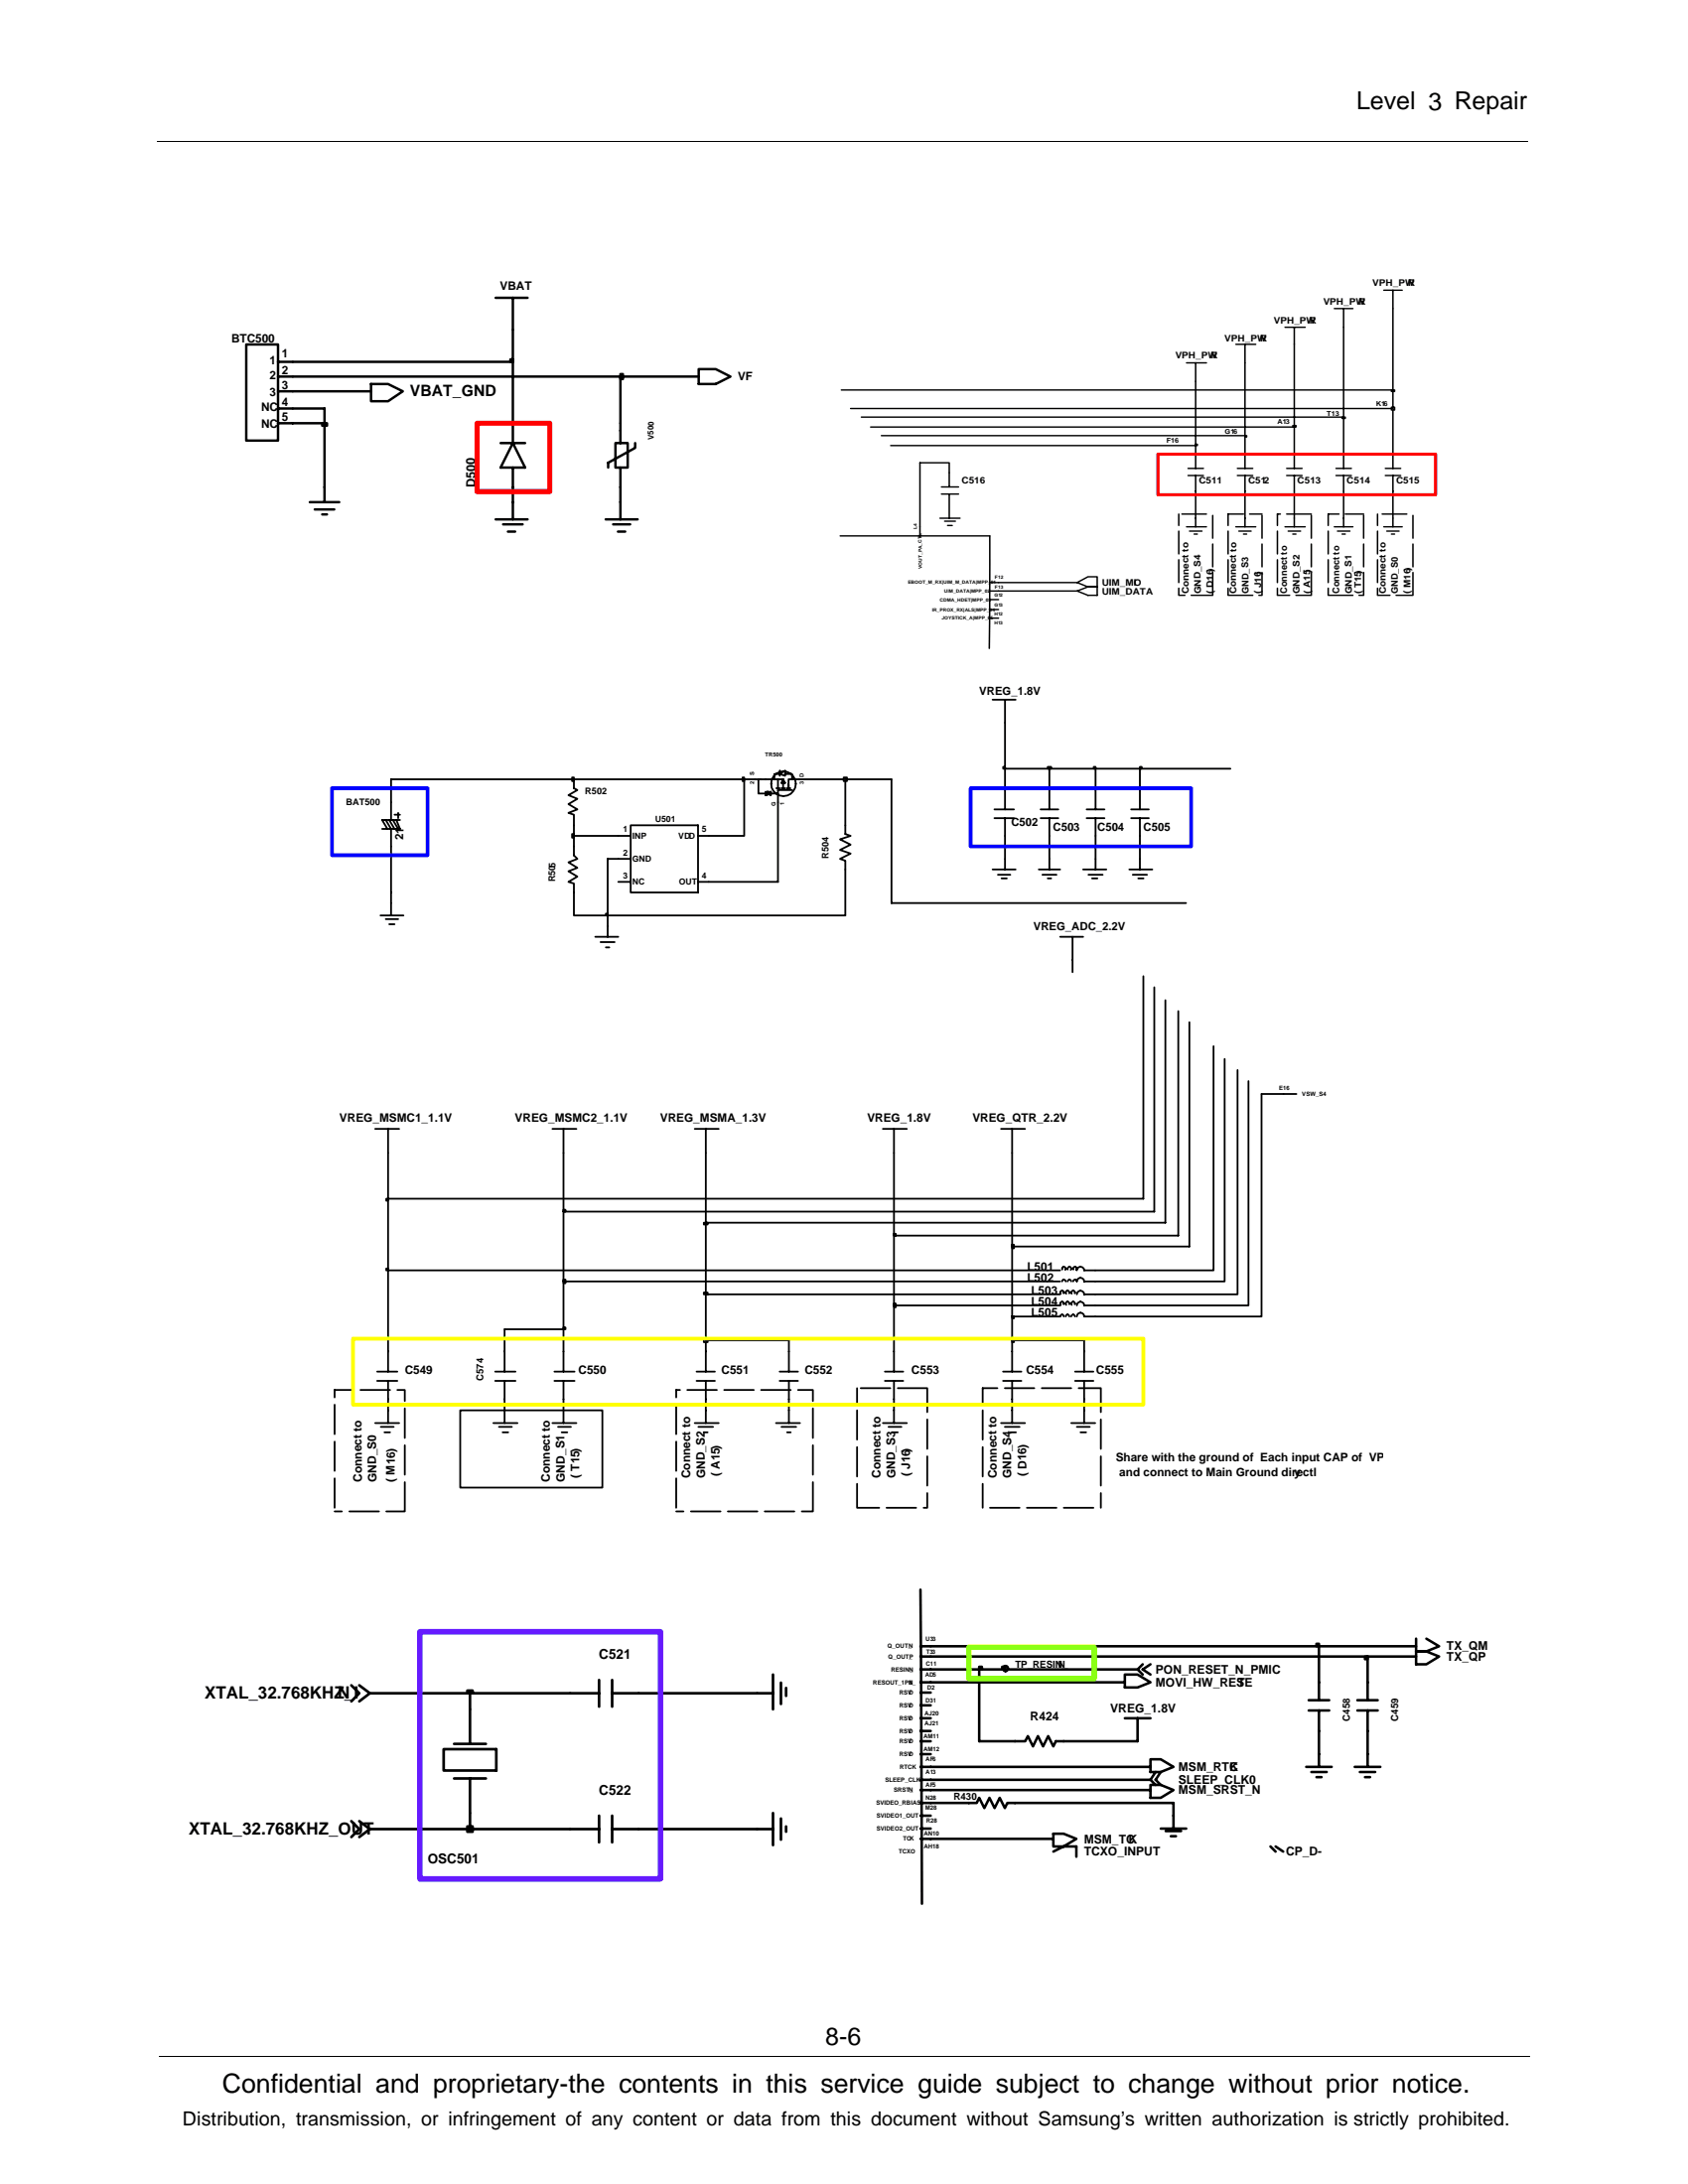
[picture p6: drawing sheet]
<svg xmlns="http://www.w3.org/2000/svg" width="216mm" height="279mm" viewBox="0 0 216 279" stroke-linecap="round" stroke-linejoin="round" font-family="sans-serif">
<path d="M20.2 18.1h175.3M20.4 263h175.3" fill="none" stroke="#000" stroke-width=".13"/>
<g fill="none" stroke="#000" stroke-width=".31">
<path d="M63.4 38.1h4.1M65.6 38.1v4.1M31.5 44.1h4.1v12.3h-4.1zM35.6 46.3h1.8M35.6 54.1h5.9v10.1M35.6 48.2h1.8M35.6 50.1h1.8M35.6 52.3h1.8M47.5 49.1h2.1l1.9 1-1.9 1.2h-2.1zM64 56.7h3.2M65.6 54.1v2.6M65.6 59.8v6.6"/>
<path d="M65.6 56.7l1.6 3.1h-3.2zM78.7 56.7h1.6v3.1h-1.6zM79.4 54.1v2.6M79.4 59.8v6.6M81.2 56.7v.6l-3.4 1.9v.6M89.4 47.2h2.1l1.9 1-1.9 .9h-2.1zM39.6 64.2h3.8M40.3 65.2h2.5M41.2 65.8h.6M63.4 66.4h4.1M64.3 67.1h2.5M65 68h.9"/>
<path d="M77.5 66.4h4.1M78.4 67.1h2.2M79 68h1"/>
</g>
<path d="M41.2 54.1h.6v.4h-.6z" fill="#c2c2c2"/>
<path d="M37.4 52.3h4.1v1.8M37.4 48.2h42v5.9M37.4 50.1h10.1M41.2 54.1h.6v.4h-.6zM65.6 46.3v7.8" fill="none" stroke="#000" stroke-width=".31"/>
<path d="M79.4 47.9h.3v.6h-.3z" fill="#c2c2c2"/>
<path d="M37.4 46.3h28.2M79.4 47.9h.3v.6h-.3zM79.4 48.2h10" fill="none" stroke="#000" stroke-width=".31"/>
<path d="M65.3 46h.3v.3h-.3z" fill="#c2c2c2"/>
<path d="M65.3 46h.3v.3h-.3zM65.6 42.2v4.1" fill="none" stroke="#000" stroke-width=".31"/>
<path d="M61 54.1h9.3v8.8h-9.3z" fill="none" stroke="#f00" stroke-width=".66"/>
<g fill="none" stroke="#000" stroke-width=".19">
<path d="M170.7 39.5h2.3M171.9 39.5v2.4M177 37.1h2.3M178.2 37.1v2.4M113.9 57h39v2.9M151.8 46.4h2.5M152 59.9h1.9M152.9 46.4v2.4M158.1 44h2.5M158.3 59.9h1.9M159.2 44v2.4M159.2 55.7v4.2"/>
<path d="M164.4 41.9h2.5M164.6 59.9h1.9M165.5 41.9v2.1M165.5 54.6v5.3M170.9 59.9h1.9M171.9 53.4v6.5M177.2 59.9h2M178.2 52.3v7.6M107.5 68.6h19.1l-.1 14.4M120.2 66.3h2.6M120.4 63.2h2.2M120.4 62.3h2.2"/>
<path d="M120.8 66.7h1.4M121.2 67.2h.6M121.4 63.2v3.1M121.4 62.3v-3.1h-3.7v9.5M126.5 78h1.2M126.5 76.7h1.2M126.5 79.1h1.2M137.8 75.6l1.3-.5h1.2v1.1h-1.2zM137.8 74.5l1.3-.7h1.2v1.3h-1.2zM137.8 74.5h-11.3M137.8 75.6h-11.3M151.8 67.4h2.5"/>
<path d="M152 60.8h1.9M152.1 67.9h1.6M152.7 68.3h.4M152.9 60.8v6.6M158.1 67.4h2.5M158.3 60.8h1.9M158.5 67.9h1.5M159 68.3h.4M159.2 60.8v6.6M164.4 67.4h2.5M164.6 60.8h1.9M164.8 67.9h1.5"/>
<path d="M165.4 68.3h.4M165.5 60.8v6.6M170.7 67.4h2.3M170.9 60.8h1.9M171.1 67.9h1.6M171.7 68.3h.4M171.9 60.8v6.6M177 67.4h2.3M177.2 60.8h2M177.4 67.9h1.5M178 68.3h.4M178.2 60.8v6.6"/>
</g>
<path d="M152.9 56.8h.2v.2h-.2z" fill="#c2c2c2"/>
<path d="M112.7 55.7h46.5M152.9 56.8h.2v.2h-.2zM152.9 48.8v8.2" fill="none" stroke="#000" stroke-width=".19"/>
<path d="M159.2 55.7h.2v.2h-.2z" fill="#c2c2c2"/>
<path d="M111.4 54.6h54.1M159.2 55.7h.2v.2h-.2zM159.2 46.4v9.3" fill="none" stroke="#000" stroke-width=".19"/>
<path d="M165.4 54.4h.4v.2h-.4z" fill="#c2c2c2"/>
<path d="M110.2 53.4h61.7M165.4 54.4h.4v.2h-.4zM165.5 44v10.6" fill="none" stroke="#000" stroke-width=".19"/>
<path d="M171.7 53.4h.4v.1h-.4z" fill="#c2c2c2"/>
<path d="M108.8 52.3h69.4M171.7 53.4h.4v.1h-.4zM171.9 41.9v11.5" fill="none" stroke="#000" stroke-width=".19"/>
<path d="M178 52.1h.4v.4h-.4z" fill="#c2c2c2"/>
<path d="M107.6 49.9h70.6v2.4M178 52.1h.4v.4h-.4z" fill="none" stroke="#000" stroke-width=".19"/>
<path d="M178 49.9h.4v.2h-.4z" fill="#c2c2c2"/>
<g fill="none" stroke="#000" stroke-width=".19">
<path d="M178.2 39.5v10.4M178 49.9h.4v.2h-.4zM150.8 75.2v1h.8M150.8 65.8v1.4M150.8 67.9v3M150.8 71.6v2.9M151.2 65.8h3.1M155.1 73.2v3h-2.7M155.1 65.9v3M155.1 69.6v2.9M157.1 75.2v1h3.1M157.1 67.9v3"/>
<path d="M157.1 71.6v2.9M159 65.8h-1.9v1.4M159.8 65.8h1.6M161.4 73.2v3h-.4M161.4 65.9v3M161.4 69.6v2.9M163.4 75.2v1h1.6M163.4 67.9v3M163.4 71.6v2.9M163.8 65.8h-.4v1.4M164.6 65.8h3.1M167.7 73.2v3h-1.9"/>
<path d="M167.7 65.9v3M167.7 69.6v2.9M169.9 75.2v1h3.1M169.9 67.9v3M169.9 71.6v2.9M171.3 65.8h-1.4v1.4M172.1 65.8h2.3M174.4 73.2v3h-.6M174.4 65.9v3M174.4 69.6v2.9M176.2 75.2v1h1.6M176.2 65.8v1.4"/>
<path d="M176.2 67.9v3M176.2 71.6v2.9M176.8 65.8h3.1M180.7 73.2v3h-2.1M180.7 65.9v3M180.7 69.6v2.9"/>
</g>
<path d="M148.1 58.1h35.5v5.2h-35.5z" fill="none" stroke="#f00" stroke-width=".4"/>
<g fill="none" stroke="#000" stroke-width=".23">
<path d="M73.4 99.7v1.1l.5 .3-1.2 .6 1.2 .5-1.2 .7 1.2 .6-1.2 .5 .7 .2v1.4M96.6 99.7h3.6l-.3 .5h.5l-.2-.5v1.1M97 99.7v1.8h.9M99.5 99.7v1.1M99.7 99h-.7v.7M99.7 99l.7-.4v.7zM99.7 98.6v.7M100.4 99h.9v.7M102.2 99.7h-1.3v1.1M127 89.5h2.9M128.5 89.5v3M48.7 117.1h2.9"/>
<path d="M49.3 117.6h1.6M49.3 104.9l.7 1.1v2.3M49.8 118.2h.7M49.8 104.9l.7 1.1M50 102.6v2.3M50 115.5v1.6M50.2 104.9l.7 1.1M50.5 104.2h.7M50.7 104.9l.5 1.1h-2.3M50.9 104v.7M51.2 104.9h-2.3l.7 1.1M73.4 108.3v1.1l.5 .5-1.2 .4 1.2 .7-1.2 .5 1.2 .6-1.2 .7 .7 .2v4.1h4.3v2.7"/>
<path d="M76.1 119.8h3M79.1 112.8h1.6M79.1 106.9h1.6M79.1 109.9h1.6M80.7 105.6h8.6v8.6h-8.6zM89.3 112.8h1.4M89.3 106.9h1.4M97.9 101.3l.2 .2 .5-.2v.4l-.5-.2-.2 .2zM98.4 101.3h-.3v.4h-.2M98.6 101.5h.9M99.3 100.8h.4M99.9 100.8h.5"/>
<path d="M100.6 100.8h.5M101.3 101.1h-1.8v1.5M108.1 105.6v1.1l.7 .2-1.4 .5 1.4 .7-1.4 .6 1.4 .5-1.4 .7 .7 .2v1.1M127 111.2h2.9M127.2 104.7h2.5M127.2 103.5h2.5M127.6 111.9h1.6M128.1 112.4h.7M128.5 101.1v2.4M128.5 104.7v2.2M128.5 109.9v1.3M132.9 111.2h2.7"/>
<path d="M133.1 104.7h2.3M133.1 103.5h2.3M133.3 111.9h1.8M134 112.4h.5M134.2 101.1v2.4M134.2 104.7v2.2M134.2 109.9v1.3M135.6 119.8h2.9M137.2 119.8v4.6M138.5 111.2h3M139 104.7h2.3M139 103.5h2.3"/>
<path d="M139.2 111.9h1.8M139.7 112.4h.7M140.1 101.1v2.4M140.1 104.7v2.2M140.1 109.9v1.3M144.4 111.2h3M144.7 104.7h2.2M144.7 103.5h2.2M144.9 111.9h1.8M145.6 112.4h.7M145.8 101.1v2.4M145.8 104.7v2.2"/>
<path d="M145.8 109.9v1.3M76.8 120.5h1.8M77.5 121.2h.4"/>
<circle cx="100.2" cy="100.3" r="1.58"/>
</g>
<path d="M77.5 116.9h.2v.2h-.2z" fill="#c2c2c2"/>
<path d="M114 99.7v15.8h37.7M50 108.3v7.2M73.4 106.9v1.4M77.5 116.9h.2v.2h-.2zM79.1 109.9h-1.4v7.2h30.4v-5.9M99.5 102.6v10.2h-8.8M128.5 106.9v3M134.2 106.9v3M140.1 106.9v3M145.8 106.9v3" fill="none" stroke="#000" stroke-width=".23"/>
<path d="M73.2 106.7h.2v.5h-.2z" fill="#c2c2c2"/>
<path d="M73.4 99.7h-23.4v2.9M95.2 99.7v7.2h-4.5M108.1 99.7v5.9M128.5 98.3v2.8M134.2 98.3v2.8M140.1 98.3v2.8M145.8 98.3v2.8M73.2 106.7h.2v.5h-.2zM73.4 105.6v1.3h5.7" fill="none" stroke="#000" stroke-width=".23"/>
<path d="M73.2 99.5h.2v.4h-.2z" fill="#c2c2c2"/>
<path d="M73.2 99.5h.2v.4h-.2zM73.4 99.7h21.8" fill="none" stroke="#000" stroke-width=".23"/>
<path d="M95 99.5h.2v.4h-.2z" fill="#c2c2c2"/>
<path d="M95 99.5h.2v.4h-.2zM95.2 99.7h1.4M102.2 99.7h5.9" fill="none" stroke="#000" stroke-width=".23"/>
<path d="M107.9 99.5h.4v.4h-.4z" fill="#c2c2c2"/>
<path d="M107.9 99.5h.4v.4h-.4zM108.1 99.7h5.9" fill="none" stroke="#000" stroke-width=".23"/>
<path d="M128.3 98.1h.2v.2h-.2z" fill="#c2c2c2"/>
<path d="M128.3 98.1h.2v.2h-.2zM128.5 92.5v5.8h5.7" fill="none" stroke="#000" stroke-width=".23"/>
<path d="M134 98.1h.5v.2h-.5z" fill="#c2c2c2"/>
<path d="M134 98.1h.5v.2h-.5zM134.2 98.3h5.9" fill="none" stroke="#000" stroke-width=".23"/>
<path d="M139.9 98.1h.2v.2h-.2z" fill="#c2c2c2"/>
<path d="M139.9 98.1h.2v.2h-.2zM140.1 98.3h5.7" fill="none" stroke="#000" stroke-width=".23"/>
<path d="M145.8 98.1h.2v.2h-.2z" fill="#c2c2c2"/>
<g fill="none" stroke="#000" stroke-width=".23">
<path d="M145.8 98.1h.2v.2h-.2zM145.8 98.3h11.6M164.2 140h1.6M48 144.4h3.1M49.6 144.4v3.1M70.7 144.4h3M72.1 144.4v3.1M88.9 144.4h3M90.3 144.4v3.1M112.9 144.4h3.1M114.3 144.4v3.1M128 144.4h3.1"/>
<path d="M129.5 144.4v3.1M48.2 175.5h2.6M48.2 176.7h2.6M49.6 162.5v13M49.6 176.7v5.4M63.3 175.5h2.6M63.3 176.7h2.6M64.5 170.1v5.4M64.5 176.7v5.4M70.9 175.5h2.6M70.9 176.7h2.6M72.1 170.1v5.4"/>
<path d="M72.1 176.7v5.4M89.1 175.5h2.3M89.1 176.7h2.3M90.3 171.5v4M90.3 176.7v5.4M99.7 175.5h2.4M99.7 176.7h2.4M100.9 171.5v4M100.9 176.7v5.4M113.2 175.5h2.3M113.2 176.7h2.3M114.3 167v8.5"/>
<path d="M114.3 176.7v5.4M128.3 175.5h2.3M128.3 176.7h2.3M129.5 171.5v4M129.5 176.7v5.4M133.9 168.4h1.7a.23 .23 0 0 1 .2-.2 .23 .23 0 0 1 .3 .2M133.9 163.9h1.7M133.9 167h1.7M133.9 162.5h1.7M133.9 165.6h1.7M135.8 163.9a.22 .22 0 0 1 .2-.2 .22 .22 0 0 1 .3 .1v.1M135.9 162.4a.24 .24 0 0 1 0-.3 .24 .24 0 0 1 .4 0 .24 .24 0 0 1-.1 .4"/>
<path d="M136 166.9a.23 .23 0 0 0-.2-.4 .23 .23 0 0 0-.2 .4h.1M136 165.5a.23 .23 0 0 0 0-.3 .23 .23 0 0 0-.3 0 .23 .23 0 0 0 0 .3M136.3 168.4a.23 .23 0 0 1 .2-.2 .23 .23 0 0 1 .3 .2M136.5 163.9a.23 .23 0 0 1 .3-.2 .23 .23 0 0 1 .2 .2M136.6 162.4a.24 .24 0 0 1 0-.3 .24 .24 0 0 1 .4 0 .24 .24 0 0 1-.1 .4M136.8 166.9a.24 .24 0 0 0-.1-.4 .24 .24 0 0 0-.4 .1 .24 .24 0 0 0 .1 .3M136.8 165.5v-.1a.24 .24 0 0 0-.3-.3 .24 .24 0 0 0-.2 .4h.1M137 168.4a.24 .24 0 0 1 .3-.2 .24 .24 0 0 1 .2 .2M137.3 163.9a.23 .23 0 0 1 .2-.2 .23 .23 0 0 1 .2 .2 .47 .47 0 0 1 .5-.4 .47 .47 0 0 1 .5 .4h1.4M137.3 162.4a.23 .23 0 0 1 0-.3 .23 .23 0 0 1 .4 0 .23 .23 0 0 1-.1 .4M137.5 166.9a.23 .23 0 0 0-.2-.4 .23 .23 0 0 0-.3 .3l.1 .1M137.5 165.5a.25 .25 0 0 0-.3-.4 .24 .24 0 0 0-.1 .4"/>
<path d="M137.5 175.5h2.3M137.5 176.7h2.3M137.7 168.4a.47 .47 0 0 1 .5-.5 .47 .47 0 0 1 .5 .5h1.4M137.7 167a.47 .47 0 0 1 .5-.5 .47 .47 0 0 1 .5 .5h1.4M137.7 162.5a.47 .47 0 0 1 .5-.4 .47 .47 0 0 1 .5 .4h1.4M137.7 165.6a.47 .47 0 0 1 .5-.5 .47 .47 0 0 1 .5 .5h1.4M138.7 171.5v4M138.7 176.7v5.4M48 182.1h3.1M48.7 182.5h1.7M49.2 183.2h.7M63.1 182.1h3.1"/>
<path d="M63.8 182.5h1.7M64.3 183.2h.7M70.7 182.1h3M71.4 182.5h1.6M71.8 183.2h.8M88.9 182.1h3M89.3 182.5h1.9M90 183.2h.5M99.3 182.1h3M99.9 182.5h1.9M100.7 183.2h.4M112.9 182.1h3.1"/>
<path d="M113.6 182.5h1.7M114.1 183.2h.7M128 182.1h3.1M128.5 182.5h1.9M129.2 183.2h.7M137 182.1h3.1M137.7 182.5h1.7M138.2 183.2h.7"/>
</g>
<path d="M42.5 100.8h12.2v8.6h-12.2zM124.1 100.8h28.3v7.5h-28.3z" fill="none" stroke="#00f" stroke-width=".48"/>
<path d="M90 171.2h.5v.5h-.5z" fill="#c2c2c2"/>
<path d="M90 171.2h.5v.5h-.5zM90.3 165.6v5.9h10.6" fill="none" stroke="#000" stroke-width=".23"/>
<path d="M129.5 171.2h.2v.5h-.2z" fill="#c2c2c2"/>
<path d="M64.5 170.1h7.6M129.5 171.2h.2v.5h-.2zM129.5 168.4v3.1h9.2" fill="none" stroke="#000" stroke-width=".23"/>
<path d="M72.1 169.8h.2v.3h-.2z" fill="#c2c2c2"/>
<path d="M72.1 169.8h.2v.3h-.2zM72.1 163.9v6.2" fill="none" stroke="#000" stroke-width=".23"/>
<path d="M129.5 168.4h.2v.3h-.2z" fill="#c2c2c2"/>
<path d="M161.4 140v28.4h-21.3M129.5 159.5v8.9h4.4M129.5 168.4h.2v.3h-.2z" fill="none" stroke="#000" stroke-width=".23"/>
<path d="M114.3 166.8h.3v.4h-.3z" fill="#c2c2c2"/>
<path d="M159.7 138.3v28.7h-19.6M114.3 158.1v8.9h19.6M114.3 166.8h.3v.4h-.3z" fill="none" stroke="#000" stroke-width=".23"/>
<path d="M90 165.4h.5v.2h-.5z" fill="#c2c2c2"/>
<path d="M158.3 136.9v28.7h-18.2M90.3 156.4v9.2h43.6M90 165.4h.5v.2h-.5z" fill="none" stroke="#000" stroke-width=".23"/>
<path d="M72.1 163.7h.2v.5h-.2z" fill="#c2c2c2"/>
<path d="M156.6 135.5v28.4h-16.5M72.1 155v8.9h61.8M72.1 163.7h.2v.5h-.2z" fill="none" stroke="#000" stroke-width=".23"/>
<path d="M49.4 162.3h.2v.2h-.2z" fill="#c2c2c2"/>
<path d="M155.2 133.8v28.7h-15.1M49.6 153.4v9.1h84.3M49.4 162.3h.2v.2h-.2z" fill="none" stroke="#000" stroke-width=".23"/>
<path d="M129.5 159.2h.2v.5h-.2z" fill="#c2c2c2"/>
<path d="M152.1 130.8v28.7h-22.6v-12M129.5 159.2h.2v.5h-.2z" fill="none" stroke="#000" stroke-width=".23"/>
<path d="M114.3 157.8h.3v.3h-.3z" fill="#c2c2c2"/>
<path d="M150.7 129.3v28.8h-36.4v-10.6M114.3 157.8h.3v.3h-.3z" fill="none" stroke="#000" stroke-width=".23"/>
<path d="M90 156.4h.5v.3h-.5z" fill="#c2c2c2"/>
<path d="M149.1 128v28.4h-58.8v-8.9M90 156.4h.5v.3h-.5z" fill="none" stroke="#000" stroke-width=".23"/>
<path d="M72.1 154.8h.2v.2h-.2z" fill="#c2c2c2"/>
<path d="M147.6 126.3v28.7h-75.5v-7.5M72.1 154.8h.2v.2h-.2z" fill="none" stroke="#000" stroke-width=".23"/>
<path d="M49.4 153.4h.2v.2h-.2z" fill="#c2c2c2"/>
<g fill="none" stroke="#000" stroke-width=".23">
<path d="M146.2 124.9v28.5h-96.6v-5.9M161.4 140h2.8M49.4 153.4h.2v.2h-.2zM42.8 179.7v3.8M45.2 177.8h-2.4v1M46.1 177.8h3.8M50.8 177.8h1v1.4M86.5 179.7v3.8M87 177.8h-.5v1M87.9 177.8h3.8M92.6 177.8h3.8M97.3 177.8h3.8"/>
<path d="M102.1 177.8h1.9v1.4M109.6 177.6v1.9M110.1 177.6h3.8M114.8 177.6h3.8v3.1M127.6 177.6h-1.9v1.9M128.5 177.6h3.8M133.2 177.6h3.8M138 177.6h2.8v3.1M42.8 184.4v3.8M42.8 189.1v3.8M42.8 193.4h.9M44.7 193.4h3.8"/>
<path d="M51.8 189.6v3.8h-2.4M51.8 180.2v3.8M51.8 184.9v3.8M58.9 180.4h18.1v9.9h-18.1zM86.5 193.4h.9M86.5 184.4v3.8M86.5 189.1v3.8M88.4 193.4h3.8M93.1 193.4h3.8M97.8 193.4h3.8M104 189.6v3.8h-1.4M104 180.2v3.8"/>
<path d="M104 184.9v3.8M109.6 189.8v3.1h2.9M109.6 180.4v3.8M109.6 185.1v3.8M113.4 192.9h3.8M118.6 191v1.9h-.5M118.6 181.6v3.8M118.6 186.3v3.8M125.7 180.4v3.8M125.7 185.1v3.8M125.7 189.8v3.1M126.6 192.9h3.8"/>
<path d="M131.3 192.9h3.8M136.1 192.9h3.7M140.8 181.6v3.8M140.8 186.3v3.8M140.8 191v1.9"/>
</g>
<path d="M45.2 171.2h101v8.5h-101z" fill="none" stroke="#ff0" stroke-width=".49"/>
<g fill="none" stroke="#000" stroke-width=".34">
<path d="M44.9 215.6l1.1 1-1.1 1.1M46 215.6l1.3 1-1.3 1.1M60.1 218.7v4.4M72.9 216.6h3.7M76.6 214.9v3.4M78.3 216.6h3.4M78.3 214.9v3.4M96.8 216.6h2.1M98.9 214.2v4.5M99.9 215.3v2.7M100.5 215.9v1.1M44.9 233l1.1 1-1.1 1"/>
<path d="M46 233l1.3 1-1.3 1M47.3 234h12.8M56.7 223.8h6.8v2.7h-6.8zM58.1 223.1h4M58.1 227.5h4M60.1 227.5v4.4M72.9 234h3.7M76.6 232.3v3.4M78.3 232.3v3.4M78.3 234h3.4M96.8 234h2.1M98.9 231.9v4.2"/>
<path d="M99.9 232.6v2.8M100.5 233.7v.6"/>
</g>
<path d="M59.8 233.7h.7v.6h-.7z" fill="#c2c2c2"/>
<path d="M47.3 216.6h12.8v2.1M59.8 233.7h.7v.6h-.7zM60.1 231.9v2.1h12.8M81.7 234h15.1" fill="none" stroke="#000" stroke-width=".34"/>
<path d="M59.8 216.3h.7v.3h-.7z" fill="#c2c2c2"/>
<path d="M59.8 216.3h.7v.3h-.7zM60.1 216.6h12.8M81.7 216.6h15.1" fill="none" stroke="#000" stroke-width=".34"/>
<path d="M53.7 208.7h30.8v31.7h-30.8z" fill="none" stroke="#651aff" stroke-width=".71"/>
<g fill="none" stroke="#000" stroke-width=".33">
<path d="M117.7 213.6h7.5v9.2h5.9l.4-.7 .6 1.3 .7-1.3 .6 1.3 .7-1.3 .6 1.3 .3-.6h10.5v-3M117.7 203.4l.2 40.1M117.7 219.8h1.3M117.7 210.6h1.3M117.7 211.9h1.3M117.7 215.2h26.2M117.7 216.5h1.3M117.7 218.2h1.3M143.9 214.2h1.6l1.7 1-1.7 .7h-1.6zM143.9 219.8h3.3M146.2 212.9l-.7 .7 .7 .6M147.2 212.9l-1 .7 1 .6"/>
<path d="M167.4 217.5h2.6M167.4 218.8h2.6M168.7 210.6v6.9M168.7 218.8v7.2M173.6 217.5h2.6M173.6 218.8h2.6M174.9 211.9v5.6M174.9 218.8v7.2M181.1 211.3h1.3l1.7 .6-1.7 1h-1.3zM181.1 209.6v1.7h1.3l1.7-.7-1.7-1M117.7 230.7h7.2l.3-.7 .7 1.3 .7-1.3 .6 1.3 .7-1.3 .6 1.3 .3-.6h21.3v3.2M117.7 222.8h1.3"/>
<path d="M117.7 232.3h1.3M117.7 233.9h1.3M117.7 227.7h29.5M117.7 226h29.5M117.7 235.2h17M117.7 229h29.5M117.7 221.4h1.3M117.7 224.4h1.3M134.7 234.6h1.3l1.7 .6-1.7 1h-1.3zM134.7 236.9l1.3-.7h1.7v1.3M147.2 228.3h1.3l1.6 .7-1.6 1h-1.3zM147.2 225.1h1.3l1.6 .9-1.6 .7h-1.3z"/>
<path d="M147.2 227.7l.6 .6M147.8 226.7l-.6 1M148.5 233.9h3.2M148.5 226.7l-.7 1 .7 .6M149.1 234.3h2M149.8 234.9h.6M162.5 236.2l.7 .7M163.2 236.2l.9 .7M167.1 226h3.2M167.7 226.7h2M168.4 227.4h.6M173.3 226h3.3"/>
<path d="M173.9 226.7h2M174.6 227.4h.6"/>
<circle cx="128.6" cy="213.5" r=".33"/>
</g>
<path d="M125.2 213.2h.4v.4h-.4z" fill="#c2c2c2"/>
<path d="M125.2 213.2h.4v.4h-.4zM125.2 213.6h3.3" fill="none" stroke="#000" stroke-width=".33"/>
<path d="M128.2 213.2h.3v.4h-.3z" fill="#c2c2c2"/>
<path d="M119 211.9h55.9M128.2 213.2h.3v.4h-.3zM128.5 213.6h17" fill="none" stroke="#000" stroke-width=".33"/>
<path d="M174.6 211.9h.3v.4h-.3z" fill="#c2c2c2"/>
<path d="M119 210.6h49.7M174.6 211.9h.3v.4h-.3zM174.9 211.9h6.2" fill="none" stroke="#000" stroke-width=".33"/>
<path d="M168.4 210.3h.3v.3h-.3z" fill="#c2c2c2"/>
<path d="M168.4 210.3h.3v.3h-.3zM168.7 210.6h12.4" fill="none" stroke="#000" stroke-width=".33"/>
<path d="M123.9 210.7h16.1v4.1h-16.1z" fill="none" stroke="#80ff00" stroke-width=".68"/>
<text font-size="3.4" x="28.4" y="267.7">Confidential and proprietary-the contents in this service guide subject to change without prior notice.</text>
<g font-size="3.2">
<text x="173.5" y="14">Level 3 Repair</text>
<text x="105.6" y="261.6">8-6</text>
</g>
<text font-size="2.5" x="23.4" y="271.9">Distribution, transmission, or infringement of any content or data from this document without Samsung’s written authorization is strictly prohibited.</text>
<g font-size="2.2">
<text x="26.2" y="217.4">XTAL_32.768KHZ_I</text>
<text x="43.2" y="217.4">N</text>
<text x="24.2" y="234.7">XTAL_32.768KHZ_OUT</text>
</g>
<text font-size="2" x="52.5" y="50.7">VBAT_GND</text>
<g font-size="1.7">
<text x="76.6" y="212.2">C521</text>
<text x="76.6" y="229.6">C522</text>
<text x="54.7" y="238.3">OSC501</text>
</g>
<g font-size="1.6">
<text x="60.8" y="62.4" transform="rotate(-90 60.8 62.4)">D500</text>
<text x="147.8" y="214.1">PON_RESET_N_PMIC</text>
<text x="147.8" y="215.7">MOVI_HW_RESE</text>
<text x="158.3" y="215.7">T</text>
<text x="185" y="211.1">TX_QM</text>
<text x="185" y="212.5">TX_QP</text>
<text x="131.8" y="220.1">R424</text>
<text x="142" y="219">VREG_1.8V</text>
<text x="150.7" y="226.6">MSM_RTC</text>
<text x="157.2" y="226.6">K</text>
<text x="150.7" y="229.5">MSM_SRST_N</text>
<text x="150.7" y="228.2">SLEEP_CLK0</text>
<text x="138.6" y="235.8">MSM_TC</text>
<text x="138.6" y="237.4">TCXO_INPUT</text>
<text x="144.3" y="235.8">K</text>
<text x="164.5" y="237.4">CP_D-</text>
</g>
<g font-size="1.5">
<text x="63.9" y="37">VBAT</text>
<text x="29.6" y="43.8">BTC500</text>
<text x="34.5" y="46.6">1</text>
<text x="36" y="45.7">1</text>
<text x="36" y="47.9">2</text>
<text x="33.4" y="52.6">NC</text>
<text x="34.5" y="48.5">2</text>
<text x="34.5" y="50.7">3</text>
<text x="36" y="49.8">3</text>
<text x="36" y="52">4</text>
<text x="36" y="53.8">5</text>
<text x="94.4" y="48.7">VF</text>
<text x="33.4" y="54.8">NC</text>
<text x="51.6" y="107.4" transform="rotate(-90 51.6 107.4)">21</text>
<text x="43.4" y="143.5">VREG_MSMC1_1.1V</text>
<text x="65.9" y="143.5">VREG_MSMC2_1.1V</text>
<text x="84.4" y="143.5">VREG_MSMA_1.3V</text>
<text x="110.9" y="143.5">VREG_1.8V</text>
<text x="124.4" y="143.5">VREG_QTR_2.2V</text>
<text x="131.4" y="163.9">L502</text>
<text x="131.4" y="162.5">L501</text>
<text x="131.9" y="165.6">L503</text>
<text x="131.9" y="167">L504</text>
<text x="131.9" y="168.4">L505</text>
<text x="51.8" y="175.7">C549</text>
<text x="74" y="175.7">C550</text>
<text x="92.3" y="175.7">C551</text>
<text x="102.9" y="175.7">C552</text>
<text x="116.6" y="175.7">C553</text>
<text x="131.2" y="175.7">C554</text>
<text x="140.2" y="175.7">C555</text>
<text x="46.3" y="189.6" transform="rotate(-90 46.3 189.6)">Connect to</text>
<text x="48.2" y="189.6" transform="rotate(-90 48.2 189.6)">GND_S0</text>
<text x="50.5" y="189.6" transform="rotate(-90 50.5 189.6)">( M16)</text>
<text x="70.3" y="189.6" transform="rotate(-90 70.3 189.6)">Connect to</text>
<text x="72.2" y="189.6" transform="rotate(-90 72.2 189.6)">GND_S1</text>
<text x="74.1" y="189.1" transform="rotate(-90 74.1 189.1)">( T15)</text>
<text x="88.3" y="189.1" transform="rotate(-90 88.3 189.1)">Connect to</text>
<text x="90.2" y="189.1" transform="rotate(-90 90.2 189.1)">GND_S2</text>
<text x="92.1" y="188.9" transform="rotate(-90 92.1 188.9)">( A15)</text>
<text x="112.6" y="189.1" transform="rotate(-90 112.6 189.1)">Connect to</text>
<text x="114.5" y="189.1" transform="rotate(-90 114.5 189.1)">GND_S3</text>
<text x="116.4" y="188.9" transform="rotate(-90 116.4 188.9)">( J16)</text>
<text x="127.5" y="189.1" transform="rotate(-90 127.5 189.1)">Connect to</text>
<text x="129.4" y="189.1" transform="rotate(-90 129.4 189.1)">GND_S4</text>
<text x="131.3" y="188.9" transform="rotate(-90 131.3 188.9)">( D16)</text>
<text x="142.7" y="187">Share with the ground of Each input CAP of VP</text>
<text x="143.2" y="188.9">and connect to Main Ground directl</text>
<text x="165.5" y="188.9">y</text>
</g>
<g font-size="1.4">
<text x="125.3" y="88.9">VREG_1.8V</text>
<text x="129.3" y="105.6">C502</text>
<text x="134.7" y="106.3">C503</text>
<text x="140.4" y="106.3">C504</text>
<text x="146.3" y="106.3">C505</text>
<text x="132.2" y="119">VREG_ADC_2.2V</text>
</g>
<g font-size="1.3">
<text x="172.7" y="220.2" transform="rotate(-90 172.7 220.2)">C458</text>
<text x="178.9" y="220.2" transform="rotate(-90 178.9 220.2)">C459</text>
</g>
<g font-size="1.2">
<text x="162.9" y="41.3">VPH_PW</text>
<text x="167.5" y="41.3">R</text>
<text x="169.2" y="39">VPH_PW</text>
<text x="173.8" y="39">R</text>
<text x="175.6" y="36.6">VPH_PW</text>
<text x="180.1" y="36.6">R</text>
<text x="150.3" y="45.9">VPH_PW</text>
<text x="154.9" y="45.9">R</text>
<text x="156.6" y="43.7">VPH_PW</text>
<text x="161.2" y="43.7">R</text>
<text x="123" y="61.8">C516</text>
<text x="153.3" y="61.8">C511</text>
<text x="159.6" y="61.8">C512</text>
<text x="165.9" y="61.8">C513</text>
<text x="172.3" y="61.8">C514</text>
<text x="178.6" y="61.8">C515</text>
<text x="140.9" y="74.9">UIM_MIO</text>
<text x="140.9" y="76">UIM_DATA</text>
<text x="152" y="76" transform="rotate(-90 152 76)">Connect to</text>
<text x="153.6" y="76" transform="rotate(-90 153.6 76)">GND_S4</text>
<text x="155.2" y="76" transform="rotate(-90 155.2 76)">( D16)</text>
<text x="158.1" y="76" transform="rotate(-90 158.1 76)">Connect to</text>
<text x="159.7" y="76" transform="rotate(-90 159.7 76)">GND_S3</text>
<text x="161.3" y="76" transform="rotate(-90 161.3 76)">( J16)</text>
<text x="164.6" y="76" transform="rotate(-90 164.6 76)">Connect to</text>
<text x="166.2" y="76" transform="rotate(-90 166.2 76)">GND_S2</text>
<text x="167.6" y="76" transform="rotate(-90 167.6 76)">( A15)</text>
<text x="171.3" y="76" transform="rotate(-90 171.3 76)">Connect to</text>
<text x="172.9" y="76" transform="rotate(-90 172.9 76)">GND_S1</text>
<text x="174.1" y="76" transform="rotate(-90 174.1 76)">( T15)</text>
<text x="177.2" y="76" transform="rotate(-90 177.2 76)">Connect to</text>
<text x="178.8" y="76" transform="rotate(-90 178.8 76)">GND_S0</text>
<text x="180.4" y="76" transform="rotate(-90 180.4 76)">( M16)</text>
<text x="74.8" y="101.6">R502</text>
<text x="44.3" y="103">BAT500</text>
<text x="71" y="112.8" transform="rotate(-90 71 112.8)">R505</text>
<text x="106" y="109.9" transform="rotate(-90 106 109.9)">R504</text>
<text x="61.8" y="176.7" transform="rotate(-90 61.8 176.7)">C574</text>
<text x="129.8" y="213.3">TP_RESIN_</text>
<text x="135.3" y="213.3">N</text>
<text x="122" y="230.3">R430</text>
</g>
<g font-size="1.1">
<text x="79.7" y="106.5">1</text>
<text x="80.9" y="107.3">INP</text>
<text x="83.8" y="105.1">U501</text>
<text x="86.8" y="107.3">VDD</text>
<text x="89.7" y="106.5">5</text>
<text x="79.7" y="109.4">2</text>
<text x="79.7" y="112.4">3</text>
<text x="80.9" y="110.2">GND</text>
<text x="80.9" y="113.2">NC</text>
<text x="86.8" y="113.2">OUT</text>
<text x="89.7" y="112.4">4</text>
</g>
<text font-size="1" x="83.6" y="56.3" transform="rotate(-90 83.6 56.3)">V500</text>
<g font-size=".9">
<text x="169.7" y="53.2">T13</text>
<text x="176" y="51.9">K16</text>
<text x="149.2" y="56.6">F16</text>
<text x="156.7" y="55.5">G16</text>
<text x="163.4" y="54.3">A13</text>
</g>
<g font-size=".8">
<text x="163.6" y="139.5">E16</text>
<text x="166.5" y="140.2">VSW_S4</text>
<text x="118.4" y="209.9">U33</text>
<text x="111.7" y="215.5">RESOUT_1P8_</text>
<text x="113.5" y="210.9">Q_OUT_N</text>
<text x="113.6" y="212.2">Q_OUT_</text>
<text x="114" y="213.8">RESIN_</text>
<text x="116.2" y="215.5">N</text>
<text x="116.2" y="213.8">N</text>
<text x="116.3" y="212.2">P</text>
<text x="118.3" y="214.5">AD5</text>
<text x="118.4" y="213.2">C11</text>
<text x="118.5" y="211.5">T33</text>
<text x="115" y="220.1">RSV</text>
<text x="115" y="221.7">RSV</text>
<text x="115" y="216.8">RSV</text>
<text x="115" y="218.4">RSV</text>
<text x="116.2" y="220.1">D</text>
<text x="116.2" y="221.7">D</text>
<text x="116.2" y="216.8">D</text>
<text x="116.2" y="218.4">D</text>
<text x="118.3" y="219.4">AJ20</text>
<text x="118.3" y="220.7">AJ21</text>
<text x="118.4" y="217.8">D31</text>
<text x="118.6" y="216.1">D2</text>
<text x="113.2" y="227.9">SLEEP_CLK</text>
<text x="115" y="224.7">RSV</text>
<text x="115" y="223">RSV</text>
<text x="115.1" y="226.3">RTCK</text>
<text x="116.2" y="224.7">D</text>
<text x="116.2" y="223">D</text>
<text x="118.1" y="224">AM12</text>
<text x="118.1" y="222.4">AM11</text>
<text x="118.4" y="225.3">AF6</text>
<text x="118.4" y="226.9">A13</text>
<text x="112.1" y="230.9">SVIDEO_RBIAS</text>
<text x="112.1" y="232.5">SVIDEO1_OUT</text>
<text x="114.3" y="229.3">SRST_</text>
<text x="116.2" y="229.3">N</text>
<text x="118.3" y="231.6">M28</text>
<text x="118.4" y="230.2">N28</text>
<text x="118.4" y="228.6">AF5</text>
<text x="118.4" y="233.2">R28</text>
<text x="112.1" y="234.2">SVIDEO2_OUT</text>
<text x="115" y="237.1">TCXO</text>
<text x="115.5" y="235.5">TCK</text>
<text x="118.2" y="234.8">AN10</text>
<text x="118.2" y="236.5">AH18</text>
</g>
<g font-size=".7">
<text x="96.4" y="100.3" transform="rotate(-90 96.4 100.3)">2</text>
<text x="96.4" y="99.1" transform="rotate(-90 96.4 99.1)">S</text>
<text x="97.9" y="96.8">TR500</text>
<text x="102.8" y="100.3" transform="rotate(-90 102.8 100.3)">3</text>
<text x="102.8" y="99.5" transform="rotate(-90 102.8 99.5)">D</text>
<text x="99.2" y="103.1" transform="rotate(-90 99.2 103.1)">G</text>
<text x="100.3" y="103" transform="rotate(-90 100.3 103)">1</text>
</g>
<g font-size=".6">
<text x="117.3" y="67.7" transform="rotate(-90 117.3 67.7)">L4</text>
<text x="116.1" y="74.7">EBOOT_M_RX|UIM_M_DATA|MPP_01</text>
<text x="117.9" y="72.8" transform="rotate(-90 117.9 72.8)">VOUT_PA_CTL</text>
<text x="120.2" y="76.9">CDMA_HDET|MPP_03</text>
<text x="120.8" y="75.8">UIM_DATA|MPP_02</text>
<text x="127.2" y="76.4">G12</text>
<text x="127.2" y="77.6">G13</text>
<text x="127.3" y="74">F12</text>
<text x="127.3" y="75.3">F13</text>
<text x="119.2" y="78.2">IR_PROX_RX|ALS|MPP_04</text>
<text x="120.5" y="79.3">JOYSTICK_A|MPP_05</text>
<text x="127.2" y="79.8">H13</text>
<text x="127.2" y="78.7">H12</text>
</g>
</svg>
